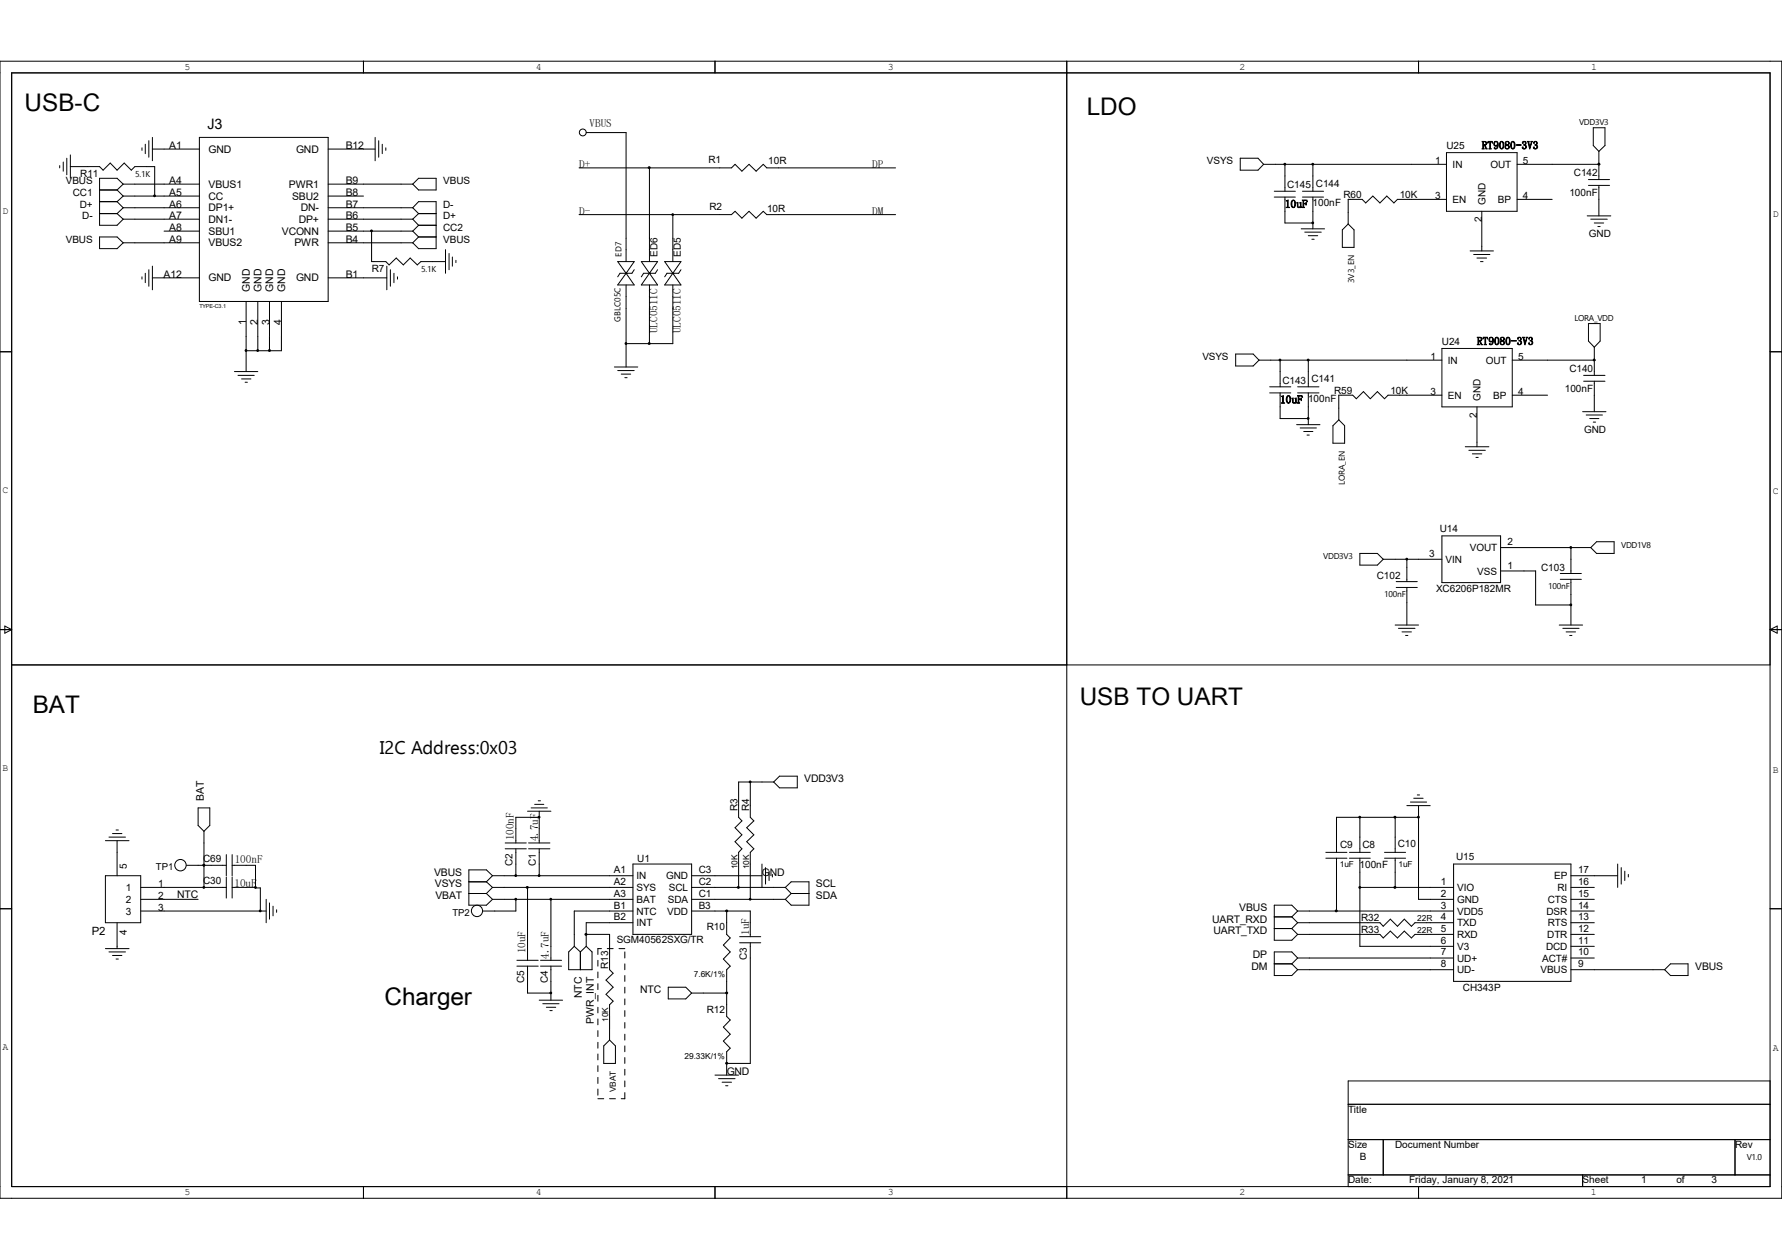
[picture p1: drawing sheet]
<svg xmlns="http://www.w3.org/2000/svg" width="297mm" height="210mm" viewBox="0 0 297 210" stroke-linecap="round" stroke-linejoin="round" font-family="sans-serif">
<g fill="none" stroke="#000" stroke-width=".17">
<path d="M0 10.2h297v189.5h-297zM1.9 12.1h293.1v185.7h-293.1zM60.6 10.2v1.9M119.2 10.2v1.9M177.8 10.2v189.5M236.4 10.2v1.9M9.9 27.6v.4M10.5 27v1.5M11.1 26.4v2.7M11.7 27.8h4.9l.6 .6 1.2-1.2 1.1 1.2 1.2-1.2 1.2 1.2 .6-.6h3.3v4.9M11.7 25.8v3.9M16.6 35.6h2.9"/>
<path d="M16.6 39.5h2.9l1 1-1 .9h-2.9zM16.6 33.6h2.9M16.6 31.7h2.9M19.5 33.6l1 1M19.5 35.6l1 .9M19.5 31.7l1 1M20.5 30.7h12.7M20.5 32.7h12.7M20.5 34.6h12.7M20.5 36.5h12.7M20.5 34.6l-1 1M20.5 30.7l-1-1h-2.9v7.8h2.9l1-1"/>
<path d="M20.5 30.7l-1 1M20.5 32.7l-1 .9M23.7 24.6v.5M24.2 24v1.6M24.8 23.5v2.7M25.4 24.8h7.8M25.4 22.9v3.9M27.3 38.5h5.9M33.2 22.9h21.5v27.3h-21.5zM54.7 24.8h7.8M54.7 30.7h14.1M54.7 32.7h5.9"/>
<path d="M54.7 34.6h14.1M54.7 36.5h14.1M54.7 38.5h14.1M61.9 38.5v5.1h2.4l.6 .6 1.1-1.2 1.2 1.2 1.2-1.2 1.2 1.2 .5-.6h4.2M62.5 22.9v3.9M63.1 23.5v2.7M63.7 24v1.6M64.3 24.6v.5M68.8 34.6l1-1h2.9v7.8h-2.9l-1-.9M68.8 34.6l1 1M68.8 36.5l1 1M68.8 38.5l1 1"/>
<path d="M69.8 35.6h2.9M69.8 37.5h2.9M69.8 29.7h2.9v2h-2.9l-1-1zM69.8 35.6l-1 .9M69.8 39.5h2.9M69.8 39.5l-1 1M69.8 37.5l-1 1M96.5 28h25.4l.6-.6 1.2 1.1 1.1-1.1 1.2 1.1 1.2-1.1 .6 .6h21.5M96.5 35.8h25.4l.6-.6 1.2 1.2 1.1-1.2 1.2 1.2 1.2-1.2 .6 .6h21.5M97.7 22.1h6.7v21.5M108.2 28v15.6M112.1 35.8v7.8"/>
<path d="M206.7 26.4h3l.9 1-.9 1h-3zM210.6 27.4h30.5M212.4 31.9h3.5M212.4 32.9h3.5M214.2 27.4v4.5M214.2 32.9v4.3h4.6M216.9 38.1h3.9M217.1 31.9h3.5M217.1 32.9h3.5M217.5 38.7h2.7M218.1 39.3h1.5M218.7 39.9h.3"/>
<path d="M218.8 27.4v4.5M218.8 32.9v5.2M223.7 38.3l1-1 1 1v2.9h-2zM241.1 33.2h-8.2l-.6 .6-1.2-1.1-1.1 1.1-1.2-1.1-1.2 1.1-.6-.6h-2.3v4.1M241.1 25.4h11.8v9.8h-11.8zM247 35.2v6.6M252.9 33.2h5.8M252.9 27.4h13.6M264.5 36h4M264.8 29.9h3.5M264.8 30.9h3.5M265.1 36.5h2.8"/>
<path d="M265.6 21.3h1.9v3l-1 .9-.9-.9zM265.7 37.2h1.6M266.3 37.8h.4M266.5 27.4h.1M266.5 25.2v4.7M266.5 30.9v5.1M0 58.6h1.9M20.5 40.5h12.7M23.7 46.1v.4M24.2 45.6v1.5M24.8 45v2.7M25.4 46.3h7.8"/>
<path d="M25.4 44.4v3.9M41 50.2v11.7M43 50.2v8.3M44.9 50.2v8.3M46.9 50.2v8.3h-5.9M54.7 40.5h14.1M54.7 46.3h9.8M64.5 44.4v3.9M65.1 45v2.7M65.7 45.6v1.5M66.3 46.1v.4M74.3 41.6v4"/>
<path d="M74.8 42.2v2.8M75.4 42.8v1.6M76 43.4v.4M103 43.6h2.7l-1.3 2zM104.4 45.6h.1M104.4 45.6l1.3 1.9h-2.7zM104.4 47.5v13.7M105.7 45l-.4 .6h-2l-.3 .5M106.9 43.6h2.7l-2.7 3.9h2.7zM108.2 45.6h.1M108.2 47.5v9.8M109.6 45l-.4 .6h-1.9l-.4 .5"/>
<path d="M110.8 43.6l2.7 3.9h-2.7l2.7-3.9zM112.1 45.6h.1M112.1 47.5v9.8h-7.7M113.5 45l-.4 .6h-1.9l-.4 .5M206 59h2.9l.9 1-.9 1h-2.9zM240.3 58.1h11.8v9.7h-11.8zM245 41.8h3.9M245.6 42.4h2.7M246.2 43h1.6M246.8 43.6h.4M264.8 53.9h1.9v3l-1 1-.9-1zM265.7 57.9v4.7"/>
<path d="M295 58.6h2M39.1 61.9h3.9M39.7 62.6h2.7M40.3 63.2h1.5M40.9 63.7h.3M102.4 61.2h3.9M103 61.8h2.7M103.5 62.4h1.6M104.1 62.9h.4M209.8 60h30.5M211.6 64.5h3.5M211.6 65.5h3.5"/>
<path d="M213.4 60v4.5M213.4 65.5v4.3h4.7M216.1 70.8h3.9M216.3 64.5h3.5M216.3 65.5h3.5M216.7 71.3h2.7M217.3 71.9h1.5M217.8 72.5h.4M218.1 60v4.5M218.1 65.5v5.3M223.1 70l1 1v2.9h-1.9v-2.9zM240.3 65.9h-8.9l-.6 .6-1.2-1.2-1.2 1.2-1.2-1.2-1.1 1.2-.6-.6h-2.4v4.1"/>
<path d="M244.2 74.5h4M244.8 75.1h2.8M245.4 75.6h1.6M246 76.2h.4M246.2 67.8v6.7M252.1 65.9h5.8M252.1 60h13.6M263.8 68.6h3.9M263.9 62.6h3.6M263.9 63.5h3.6M264.4 69.2h2.7M265 69.8h1.5"/>
<path d="M265.6 70.4h.3M265.7 60h.1M265.7 63.5v5.1M226.7 92.2h2.9l.9 1-.9 1h-2.9zM230.5 93.2h9.8M232.7 97.9h3.5M232.7 96.9h3.5M234.5 93.2v3.7M234.5 97.9v6.3M240.3 89.3h9.8v7.8h-9.8zM250.1 95.2h5.8v5.6h5.9M250.1 91.3h15"/>
<path d="M260.1 96.6h3.5M260.1 95.6h3.5M261.8 91.3v4.3M261.8 96.6v7.6M266.1 90.3h2.9v1.9h-2.9l-1-.9zM0 104.9h1.9M.8 104.4l1.1 .5-1.1 .6zM1.9 110.8h293.1M232.5 104.2h3.9M233.1 104.7h2.7M233.7 105.3h1.5M234.3 105.9h.4"/>
<path d="M259.9 104.2h3.9M260.5 104.7h2.7M261 105.3h1.6M261.6 105.9h.4M295 104.9h2M295 104.9l1.2-.5v1.1zM18.2 139.5h2.7M18.8 138.9h1.5M19.3 138.3h.4M33 134.7h2v2.9l-1 1-1-1zM34 138.6v9.3M87.9 135.2h3.9"/>
<path d="M88.5 134.7h2.7M89.1 134.1h1.5M89.7 133.5h.4M89.9 135.2v5.3M89.9 136.2h-3.9v4.3M125.1 130.3v5.9l.5 .6-1.1 1.2 1.1 1.1-1.1 1.2 1.1 1.2-.5 .6v7.8M128.9 130.3h-5.8v5.9l.6 .6-1.2 1.2 1.2 1.1-1.2 1.2 1.2 1.2-.6 .6v5.8M129.9 129.4h3v1.9h-3l-1-1zM226.7 136.2v5.9M232.5 136.2v5.9M234.5 134.3h3.9M235.1 133.7h2.7"/>
<path d="M235.6 133.1h1.6M236.2 132.5h.4M236.4 134.3v15.6h5.9M236.4 136.2h-13.6v5.9M0 151.5h1.9M17.6 158.1h3.9M17.6 146h5.9v7.8h-5.9zM17.6 140.1h3.9M18.2 158.7h2.7M18.8 159.3h1.5M19.3 159.9h.4M19.5 140.1v5.9"/>
<path d="M19.5 153.8v4.3M23.5 147.9h14.2M23.5 149.9h9.5M23.5 151.8h20.9M31.1 144.2h6.6M34 144.2h.1M37.7 142.5v3.5M37.7 146.2v3.5M38.7 147.9h3.9M38.7 142.5v3.5M38.7 146.2v3.5M38.7 144.2h3.9v3.8h.8v3.8"/>
<path d="M44.4 149.9v3.9M44.9 150.5v2.7M45.5 151v1.7M46.1 151.6v.5M78.1 147h3M78.1 148.9h3M81.1 147l1 .9M81.1 148.9l1 1M82.1 147.9h23.4M82.1 146h23.4M82.1 149.9h23.4M82.1 146l-1-1h-3v5.9h3l1-1"/>
<path d="M82.1 146l-1 1M82.1 147.9l-1 1M84.2 141.5h3.5M84.2 140.5h3.5M86 149.9v1.9h-5.5M86 141.5v4.5M87.9 147.9v12.2M88.1 141.5h3.6M88.1 140.5h3.6M89.9 141.5v4.5M91.8 149.9v10.2M95.7 157.7l-.9 1v2.9h3.9v-2.9l-1-1"/>
<path d="M95.7 157.7l1 1M96.7 158.7v2.9M97.7 155.7h.1M97.7 155.7h3.9v5.9l.6 .6-1.2 1.2 1.2 1.1-1.2 1.2 1.2 1.2-.6 .6v5.9M97.7 157.7l-1 1M100.2 158.1h-.5v1M101.2 158.1h1M103.2 158.1h.9M104.1 158.7v1M105.5 153.8h-7.8v3.9M105.5 151.8h-9.8v5.9M105.5 144h9.8v11.7h-9.8z"/>
<path d="M115.3 147.9h15.6M115.3 146h11.7M115.3 149.9h15.6M115.3 151.8h9.8v4.3M121.1 151.8v3.9l.6 .6-1.1 1.2 1.1 1.2-1.1 1.2 1.1 1.1-.6 .6v7.8l.6 .6-1.1 1.2 1.1 1.2-1.1 1.1 1.1 1.2-.6 .6v3.9M123.3 157.1h3.5M123.3 156.1h3.5M125.1 157.1v20.1h-4M127 144v3.9M127.6 144.6v2.8M128.2 145.2v1.6M128.7 145.8v.4"/>
<path d="M130.9 147.9l1-.9h2.9v3.9h-2.9l-1-1M130.9 147.9l1 1M131.9 148.9h2.9M131.9 148.9l-1 1M212.4 152.8h2.9M212.4 154.8h2.9M215.3 154.8l1 .9M215.3 152.8l1 1M216.3 153.8h13.7l.5 .6 1.2-1.2 1.2 1.2 1.2-1.2 1.1 1.2 .6-.6h6.5M216.3 151.8h26M216.3 155.7h13.7l.5 .6 1.2-1.1 1.2 1.1 1.2-1.1 1.1 1.1 .6-.6h6.5M216.3 159.7h26"/>
<path d="M216.3 159.7l-1-1h-2.9v3.9h2.9l1-1M216.3 151.8l-1 1M216.3 151.8l-1-.9h-2.9v5.8h2.9l1-1M216.3 153.8l-1 1M216.3 159.7l-1 1M221 142.1h3.5M221 143h3.5M222.8 143v8.8M224.9 142.1h3.5M224.9 143h3.5M226.7 147.9h15.6M226.7 143v14.7h15.6"/>
<path d="M230.8 142.1h3.5M230.8 143h3.5M232.5 143v4.9M242.3 144h19.5v19.6h-19.5zM261.8 147.9h3.9M261.8 146h7.8M261.8 153.8h3.9M261.8 149.9h3.9M261.8 151.8h3.9M261.8 155.7h3.9M261.8 157.7h3.9M261.8 159.7h3.9"/>
<path d="M269.6 144v3.9M270.2 144.6v2.8M270.8 145.2v1.6M271.4 145.8v.4M295 151.5h2M86.1 161h3.6M86.1 160.1h3.6M87.9 161v4.5h3.9M89.9 166.7h3.9M90.1 161h3.5M90.1 160.1h3.5M90.5 167.3h2.7"/>
<path d="M91.1 167.9h1.5M91.7 168.4h.3M91.8 161v5.7M99.7 160.1v.9M99.7 162v1M99.7 164v.9M99.7 165.9v1M99.7 167.9v.9M99.7 169.8v1M99.7 171.8v1M99.7 173.7v1M99.7 175.7v1"/>
<path d="M99.7 177.6v1M99.7 179.6v1M100.6 174.3l1-.9 1 .9v2.9h-2zM104.1 160.7v.9M104.1 162.6v1M104.1 164.5v1M104.1 166.5v1M104.1 168.4v1M104.1 170.4v1M104.1 172.4v1M104.1 174.3v1M104.1 176.3v.9"/>
<path d="M104.1 178.2v1M111.4 164.5h2.9l1 1-1 1h-2.9zM115.3 165.5h5.8M119.2 179.2h3.9M119.8 179.8h2.7M121.1 177.2h.1M212.4 160.7h2.9M215.3 160.7l1 .9M216.3 161.6h26M261.8 161.6h15.7M278.4 160.7h2.9v1.9h-2.9l-.9-1zM60.6 197.8v1.9"/>
<path d="M99.7 181.5v1M99.7 183.1h.9M101.6 183.1h1M104.1 180.2v.9M104.1 182.1v1h-.6M119.2 197.8v1.9M120.4 180.4h1.5M120.9 181h.4M224.7 184.1h70.3M224.7 189.9h70.3M224.7 195.8h70.3M230.5 189.9v5.9"/>
<path d="M236.4 197.8v1.9M263.8 195.8v2M289.2 189.9v5.9M295 180.2h-70.3v17.6"/>
<circle cx="97.1" cy="22.1" r=".57"/>
<circle cx="30.1" cy="144.2" r=".95"/>
<circle cx="79.5" cy="151.8" r=".94"/>
</g>
<g fill="#000" stroke="#000" stroke-width=".17">
<path d="M108.1 27.8h.2v.2h-.2z" fill-rule="evenodd"/>
<path d="M266.4 27.3h.2v.2h-.2z" fill-rule="evenodd"/>
<path d="M44.8 58.3h.2v.2h-.2z" fill-rule="evenodd"/>
<path d="M108.1 57.2h.2v.2h-.2z" fill-rule="evenodd"/>
<path d="M232.4 136.1h.2v.2h-.2z" fill-rule="evenodd"/>
<path d="M87.8 147.8h.2v.2h-.2z" fill-rule="evenodd"/>
<path d="M97.5 155.6h.3v.2h-.3z" fill-rule="evenodd"/>
<path d="M121 151.7h.2v.2h-.2z" fill-rule="evenodd"/>
<path d="M122.9 147.8h.3v.2h-.3z" fill-rule="evenodd"/>
<path d="M222.6 151.7h.2v.2h-.2z" fill-rule="evenodd"/>
<path d="M232.4 147.8h.2v.2h-.2z" fill-rule="evenodd"/>
<path d="M121 177.1h.2v.2h-.2z" fill-rule="evenodd"/>
<path d="M121 165.4h.2v.2h-.2z" fill-rule="evenodd"/>
<circle cx="25.8" cy="32.6" r=".15"/>
<circle cx="61.9" cy="38.5" r=".15"/>
<circle cx="112.1" cy="35.8" r=".15"/>
<circle cx="214.1" cy="27.4" r=".15"/>
<circle cx="218.8" cy="37.1" r=".15"/>
<circle cx="218.8" cy="27.4" r=".15"/>
<circle cx="41" cy="58.4" r=".15"/>
<circle cx="42.9" cy="58.4" r=".15"/>
<circle cx="104.3" cy="57.3" r=".15"/>
<circle cx="213.3" cy="60" r=".15"/>
<circle cx="218" cy="69.7" r=".15"/>
<circle cx="218" cy="60" r=".15"/>
<circle cx="265.7" cy="60" r=".15"/>
<circle cx="234.5" cy="93.2" r=".15"/>
<circle cx="261.8" cy="91.2" r=".15"/>
<circle cx="261.8" cy="100.8" r=".15"/>
<circle cx="89.9" cy="136.2" r=".15"/>
<circle cx="125" cy="130.3" r=".15"/>
<circle cx="226.6" cy="136.2" r=".15"/>
<circle cx="236.4" cy="136.2" r=".15"/>
<circle cx="34" cy="147.9" r=".15"/>
<circle cx="34" cy="144.2" r=".15"/>
<circle cx="42.6" cy="147.9" r=".15"/>
<circle cx="43.4" cy="151.8" r=".15"/>
<circle cx="86" cy="145.9" r=".15"/>
<circle cx="86" cy="149.9" r=".15"/>
<circle cx="89.9" cy="145.9" r=".15"/>
<circle cx="91.8" cy="149.9" r=".15"/>
<circle cx="125" cy="149.9" r=".15"/>
<circle cx="226.6" cy="147.9" r=".15"/>
<circle cx="91.8" cy="165.5" r=".15"/>
</g>
<g font-size="4">
<text x="4.1" y="18.6">USB-C</text>
<text x="181.1" y="19.2">LDO</text>
<text x="5.5" y="118.8">BAT</text>
<text x="180" y="117.4">USB TO UART</text>
<text x="64.1" y="167.5">Charger</text>
</g>
<text font-size="3.1" x="63.3" y="125.6">I2C Address:0x03</text>
<text font-size="2.4" x="34.6" y="21.5">J3</text>
<g font-size="1.9">
<text x="98.3" y="21.1">VBUS</text>
<text x="96.5" y="28">D+</text>
<text x="145.4" y="28">DP</text>
<text x="247" y="24.8">RT9080-3V3</text>
<text x="96.5" y="35.8">D-</text>
<text x="145.4" y="35.8">DM</text>
<text x="214.2" y="34.6">10uF 100nF</text>
<text x="109.6" y="55.5" transform="rotate(-90 109.6 55.5)">ULC0511C</text>
<text x="113.5" y="55.5" transform="rotate(-90 113.5 55.5)">ULC0511C</text>
<text x="246.2" y="57.5">RT9080-3V3</text>
<text x="213.4" y="67.2">10uF 100nF</text>
<text x="39.1" y="143.9">100nF</text>
<text x="85.6" y="140.1" transform="rotate(-90 85.6 140.1)">100nF</text>
<text x="89.7" y="140.2" transform="rotate(-90 89.7 140.2)">4.7uF</text>
<text x="39.1" y="147.8">10uF</text>
<text x="15.3" y="155.9">P2</text>
<text x="124.9" y="155.8" transform="rotate(-90 124.9 155.8)">1uF</text>
<text x="87.6" y="158.9" transform="rotate(-90 87.6 158.9)">10uF</text>
<text x="91.5" y="159.8" transform="rotate(-90 91.5 159.8)">4.7uF</text>
</g>
<g font-size="1.7">
<text x="13.4" y="29.5">R11</text>
<text x="28.2" y="24.8">A1</text>
<text x="34.8" y="25.4">GND</text>
<text x="49.4" y="25.4">GND</text>
<text x="57.6" y="24.8">B12</text>
<text x="118.1" y="27.2">R1</text>
<text x="128.1" y="27.4">10R</text>
<text x="201.2" y="27.4">VSYS</text>
<text x="239.2" y="27.4">1</text>
<text x="241.1" y="24.8">U25</text>
<text x="242.1" y="28">IN</text>
<text x="248.4" y="28">OUT</text>
<text x="253.8" y="27.4">5</text>
<text x="262.3" y="29.3">C142</text>
<text x="11" y="30.7">VBUS</text>
<text x="12.1" y="32.7">CC1</text>
<text x="13.3" y="34.6">D+</text>
<text x="28.2" y="30.7">A4</text>
<text x="28.2" y="32.7">A5</text>
<text x="28.2" y="34.6">A6</text>
<text x="34.8" y="31.3">VBUS1</text>
<text x="34.8" y="33.3">CC</text>
<text x="34.8" y="35.2">DP1+</text>
<text x="48.1" y="31.3">PWR1</text>
<text x="48.7" y="33.3">SBU2</text>
<text x="50.1" y="35.2">DN-</text>
<text x="57.6" y="34.6">B7</text>
<text x="57.6" y="32.7">B8</text>
<text x="57.6" y="30.7">B9</text>
<text x="73.9" y="30.7">VBUS</text>
<text x="73.9" y="34.6">D-</text>
<text x="118.2" y="35">R2</text>
<text x="127.8" y="35.4">10R</text>
<text x="214.5" y="31.3">C145 C144</text>
<text x="223.9" y="33.1">R60</text>
<text x="233.3" y="33.1">10K</text>
<text x="239.2" y="33.2">3</text>
<text x="242.1" y="33.8">EN</text>
<text x="247.6" y="34.2" transform="rotate(-90 247.6 34.2)">GND</text>
<text x="249.6" y="33.8">BP</text>
<text x="253.8" y="33.2">4</text>
<text x="261.6" y="32.6">100nF</text>
<text x="11" y="40.5">VBUS</text>
<text x="13.7" y="36.5">D-</text>
<text x="28.2" y="36.5">A7</text>
<text x="28.2" y="38.5">A8</text>
<text x="28.2" y="40.5">A9</text>
<text x="34.8" y="37.1">DN1-</text>
<text x="34.8" y="39.1">SBU1</text>
<text x="34.8" y="41.1">VBUS2</text>
<text x="47" y="39.1">VCONN</text>
<text x="49.1" y="41.1">PWR</text>
<text x="49.8" y="37.1">DP+</text>
<text x="57.6" y="40.5">B4</text>
<text x="57.6" y="38.5">B5</text>
<text x="57.6" y="36.5">B6</text>
<text x="73.9" y="36.5">D+</text>
<text x="73.9" y="40.5">VBUS</text>
<text x="73.9" y="38.5">CC2</text>
<text x="247" y="37.1" transform="rotate(-90 247 37.1)">2</text>
<text x="264.8" y="39.5">GND</text>
<text x="27.3" y="46.3">A12</text>
<text x="34.8" y="46.9">GND</text>
<text x="49.4" y="46.9">GND</text>
<text x="57.6" y="46.3">B1</text>
<text x="62" y="45.4">R7</text>
<text x="109.6" y="42.8" transform="rotate(-90 109.6 42.8)">ED6</text>
<text x="113.5" y="42.8" transform="rotate(-90 113.5 42.8)">ED5</text>
<text x="41.7" y="48.7" transform="rotate(-90 41.7 48.7)">GND</text>
<text x="43.6" y="48.7" transform="rotate(-90 43.6 48.7)">GND</text>
<text x="45.6" y="48.7" transform="rotate(-90 45.6 48.7)">GND</text>
<text x="47.5" y="48.7" transform="rotate(-90 47.5 48.7)">GND</text>
<text x="41" y="54.1" transform="rotate(-90 41 54.1)">1</text>
<text x="43" y="54.1" transform="rotate(-90 43 54.1)">2</text>
<text x="44.9" y="54.1" transform="rotate(-90 44.9 54.1)">3</text>
<text x="46.9" y="54.1" transform="rotate(-90 46.9 54.1)">4</text>
<text x="240.3" y="57.5">U24</text>
<text x="200.4" y="60">VSYS</text>
<text x="213.7" y="63.9">C143 C141</text>
<text x="222.4" y="65.7">R59</text>
<text x="231.7" y="65.7">10K</text>
<text x="238.4" y="60">1</text>
<text x="238.4" y="65.9">3</text>
<text x="241.3" y="60.6">IN</text>
<text x="247.6" y="60.6">OUT</text>
<text x="253" y="60">5</text>
<text x="253" y="65.9">4</text>
<text x="260.8" y="65.3">100nF</text>
<text x="261.6" y="62">C140</text>
<text x="241.3" y="66.5">EN</text>
<text x="246.2" y="69.7" transform="rotate(-90 246.2 69.7)">2</text>
<text x="246.8" y="66.8" transform="rotate(-90 246.8 66.8)">GND</text>
<text x="248.9" y="66.5">BP</text>
<text x="264" y="72.1">GND</text>
<text x="240" y="88.7">U14</text>
<text x="238.2" y="92.8">3</text>
<text x="240.9" y="93.8">VIN</text>
<text x="245" y="91.9">VOUT</text>
<text x="246.2" y="95.8">VSS</text>
<text x="251.2" y="94.8">1</text>
<text x="251.2" y="90.9">2</text>
<text x="256.9" y="95.2">C103</text>
<text x="229.5" y="96.6">C102</text>
<text x="239.4" y="98.7">XC6206P182MR</text>
<text x="134" y="130.3">VDD3V3</text>
<text x="34" y="133.5" transform="rotate(-90 34 133.5)">BAT</text>
<text x="122.9" y="135.2" transform="rotate(-90 122.9 135.2)">R3</text>
<text x="124.8" y="135.2" transform="rotate(-90 124.8 135.2)">R4</text>
<text x="33.9" y="143.6">C69</text>
<text x="106.2" y="143.6">U1</text>
<text x="223.4" y="141.3">C9</text>
<text x="227.1" y="141.3">C8</text>
<text x="233" y="141.1">C10</text>
<text x="242.7" y="143.4">U15</text>
<text x="21" y="148.5">1</text>
<text x="21.2" y="144.8" transform="rotate(-90 21.2 144.8)">5</text>
<text x="26.4" y="147.9">1</text>
<text x="26.4" y="149.9">2</text>
<text x="29.5" y="149.7">NTC</text>
<text x="33.9" y="147.4">C30</text>
<text x="72.3" y="146">VBUS</text>
<text x="72.5" y="147.9">VSYS</text>
<text x="72.6" y="149.9">VBAT</text>
<text x="85.4" y="144.4" transform="rotate(-90 85.4 144.4)">C2</text>
<text x="89.3" y="144.4" transform="rotate(-90 89.3 144.4)">C1</text>
<text x="102.3" y="145.6">A1</text>
<text x="102.3" y="147.5">A2</text>
<text x="102.3" y="149.5">A3</text>
<text x="106.1" y="146.6">IN</text>
<text x="106.1" y="148.5">SYS</text>
<text x="111" y="146.6">GND</text>
<text x="111.5" y="148.5">SCL</text>
<text x="116.5" y="149.5">C1</text>
<text x="116.5" y="147.5">C2</text>
<text x="116.5" y="145.6">C3</text>
<text x="127" y="146">GND</text>
<text x="136" y="147.9">SCL</text>
<text x="136" y="149.9">SDA</text>
<text x="226.6" y="144.6">100nF</text>
<text x="240.2" y="147.5">1</text>
<text x="240.2" y="149.5">2</text>
<text x="242.9" y="148.5">VIO</text>
<text x="259" y="146.6">EP</text>
<text x="259.6" y="148.5">RI</text>
<text x="263" y="149.5">15</text>
<text x="263" y="147.5">16</text>
<text x="263" y="145.6">17</text>
<text x="21" y="150.5">2</text>
<text x="21" y="152.4">3</text>
<text x="21.2" y="155.9" transform="rotate(-90 21.2 155.9)">4</text>
<text x="26.4" y="151.8">3</text>
<text x="102.3" y="151.5">B1</text>
<text x="102.3" y="153.4">B2</text>
<text x="106.1" y="150.5">BAT</text>
<text x="106.1" y="152.4">NTC</text>
<text x="106.1" y="154.4">INT</text>
<text x="111.2" y="152.4">VDD</text>
<text x="111.3" y="150.5">SDA</text>
<text x="116.5" y="151.5">B3</text>
<text x="117.8" y="155">R10</text>
<text x="202.1" y="153.8">UART_RXD</text>
<text x="202.3" y="155.7">UART_TXD</text>
<text x="206.5" y="151.8">VBUS</text>
<text x="226.9" y="153.6">R32</text>
<text x="226.9" y="155.6">R33</text>
<text x="240.2" y="151.5">3</text>
<text x="240.2" y="153.4">4</text>
<text x="240.2" y="155.4">5</text>
<text x="242.9" y="150.5">GND</text>
<text x="242.9" y="152.4">VDD5</text>
<text x="242.9" y="154.4">TXD</text>
<text x="257.8" y="152.4">DSR</text>
<text x="258" y="154.4">RTS</text>
<text x="258" y="150.5">CTS</text>
<text x="263" y="155.4">12</text>
<text x="263" y="153.4">13</text>
<text x="263" y="151.5">14</text>
<text x="101.4" y="161.5" transform="rotate(-90 101.4 161.5)">R13</text>
<text x="102.8" y="157.1">SGM40562SXG/TR</text>
<text x="124.5" y="160" transform="rotate(-90 124.5 160)">C3</text>
<text x="208.6" y="161.6">DM</text>
<text x="208.8" y="159.7">DP</text>
<text x="240.2" y="157.3">6</text>
<text x="240.2" y="159.3">7</text>
<text x="240.2" y="161.2">8</text>
<text x="242.9" y="156.3">RXD</text>
<text x="242.9" y="158.3">V3</text>
<text x="242.9" y="160.3">UD+</text>
<text x="257" y="160.3">ACT#</text>
<text x="257.7" y="158.3">DCD</text>
<text x="257.9" y="156.3">DTR</text>
<text x="263" y="161.2">9</text>
<text x="263" y="159.3">10</text>
<text x="263" y="157.3">11</text>
<text x="282.5" y="161.6">VBUS</text>
<text x="87.4" y="163.9" transform="rotate(-90 87.4 163.9)">C5</text>
<text x="91.3" y="163.9" transform="rotate(-90 91.3 163.9)">C4</text>
<text x="97" y="166.4" transform="rotate(-90 97 166.4)">NTC</text>
<text x="106.7" y="165.5">NTC</text>
<text x="242.9" y="162.2">UD-</text>
<text x="243.8" y="165.1">CH343P</text>
<text x="256.8" y="162.2">VBUS</text>
<text x="99" y="170.6" transform="rotate(-90 99 170.6)">PWR_INT</text>
<text x="117.8" y="168.9">R12</text>
<text x="121.1" y="179.2">GND</text>
<text x="224.7" y="185.5">Title</text>
<text x="224.7" y="191.3">Size</text>
<text x="232.5" y="191.3">Document Number</text>
<text x="289.2" y="191.3">Rev</text>
<text x="224.7" y="197.2">Date:</text>
<text x="226.7" y="193.3">B</text>
<text x="234.9" y="197.2">Friday, January 8, 2021</text>
<text x="263.8" y="197.2">Sheet</text>
<text x="273.6" y="197.2">1</text>
<text x="279.4" y="197.2">of</text>
<text x="285.3" y="197.2">3</text>
</g>
<g font-size="1.6">
<text x="30.7" y="11.6">5</text>
<text x="89.3" y="11.6">4</text>
<text x="148" y="11.6">3</text>
<text x="206.6" y="11.6">2</text>
<text x="265.2" y="11.6">1</text>
<text x=".4" y="35.7">D</text>
<text x="295.5" y="36.1">D</text>
<text x=".4" y="82.2">C</text>
<text x="295.5" y="82.4">C</text>
<text x=".4" y="128.5">B</text>
<text x="295.5" y="128.9">B</text>
<text x="26" y="145">TP1</text>
<text x="75.4" y="152.7">TP2</text>
<text x=".4" y="175">A</text>
<text x="295.5" y="175.2">A</text>
<text x="30.7" y="199.3">5</text>
<text x="89.3" y="199.3">4</text>
<text x="148" y="199.3">3</text>
<text x="206.6" y="199.3">2</text>
<text x="265.2" y="199.3">1</text>
</g>
<g font-size="1.4">
<text x="263.2" y="20.9">VDD3V3</text>
<text x="22.5" y="29.5">5.1K</text>
<text x="70.2" y="45.4">5.1K</text>
<text x="103.6" y="42.8" transform="rotate(-90 103.6 42.8)">ED7</text>
<text x="225.7" y="47.2" transform="rotate(-90 225.7 47.2)">3V3_EN</text>
<text x="103.4" y="53.7" transform="rotate(-90 103.4 53.7)">GBLC05C</text>
<text x="262.4" y="53.6">LORA_VDD</text>
<text x="224.2" y="80.9" transform="rotate(-90 224.2 80.9)">LORA_EN</text>
<text x="220.6" y="93.2">VDD3V3</text>
<text x="270.2" y="91.3">VDD1V8</text>
<text x="230.7" y="99.5">100nF</text>
<text x="258.1" y="98.1">100nF</text>
<text x="122.9" y="144.9" transform="rotate(-90 122.9 144.9)">10K</text>
<text x="124.8" y="144.9" transform="rotate(-90 124.8 144.9)">10K</text>
<text x="223.3" y="144.4">1uF</text>
<text x="233.1" y="144.4">1uF</text>
<text x="236.2" y="153.6">22R</text>
<text x="236.2" y="155.6">22R</text>
<text x="115.7" y="162.8">7.6K/1%</text>
<text x="101.4" y="170.3" transform="rotate(-90 101.4 170.3)">10K</text>
<text x="114.1" y="176.5">29.33K/1%</text>
<text x="102.6" y="182.1" transform="rotate(-90 102.6 182.1)">VBAT</text>
<text x="291.1" y="193.3">V1.0</text>
</g>
<text font-size=".9" x="33.2" y="51.4">TYPE-C3.1</text>
</svg>
